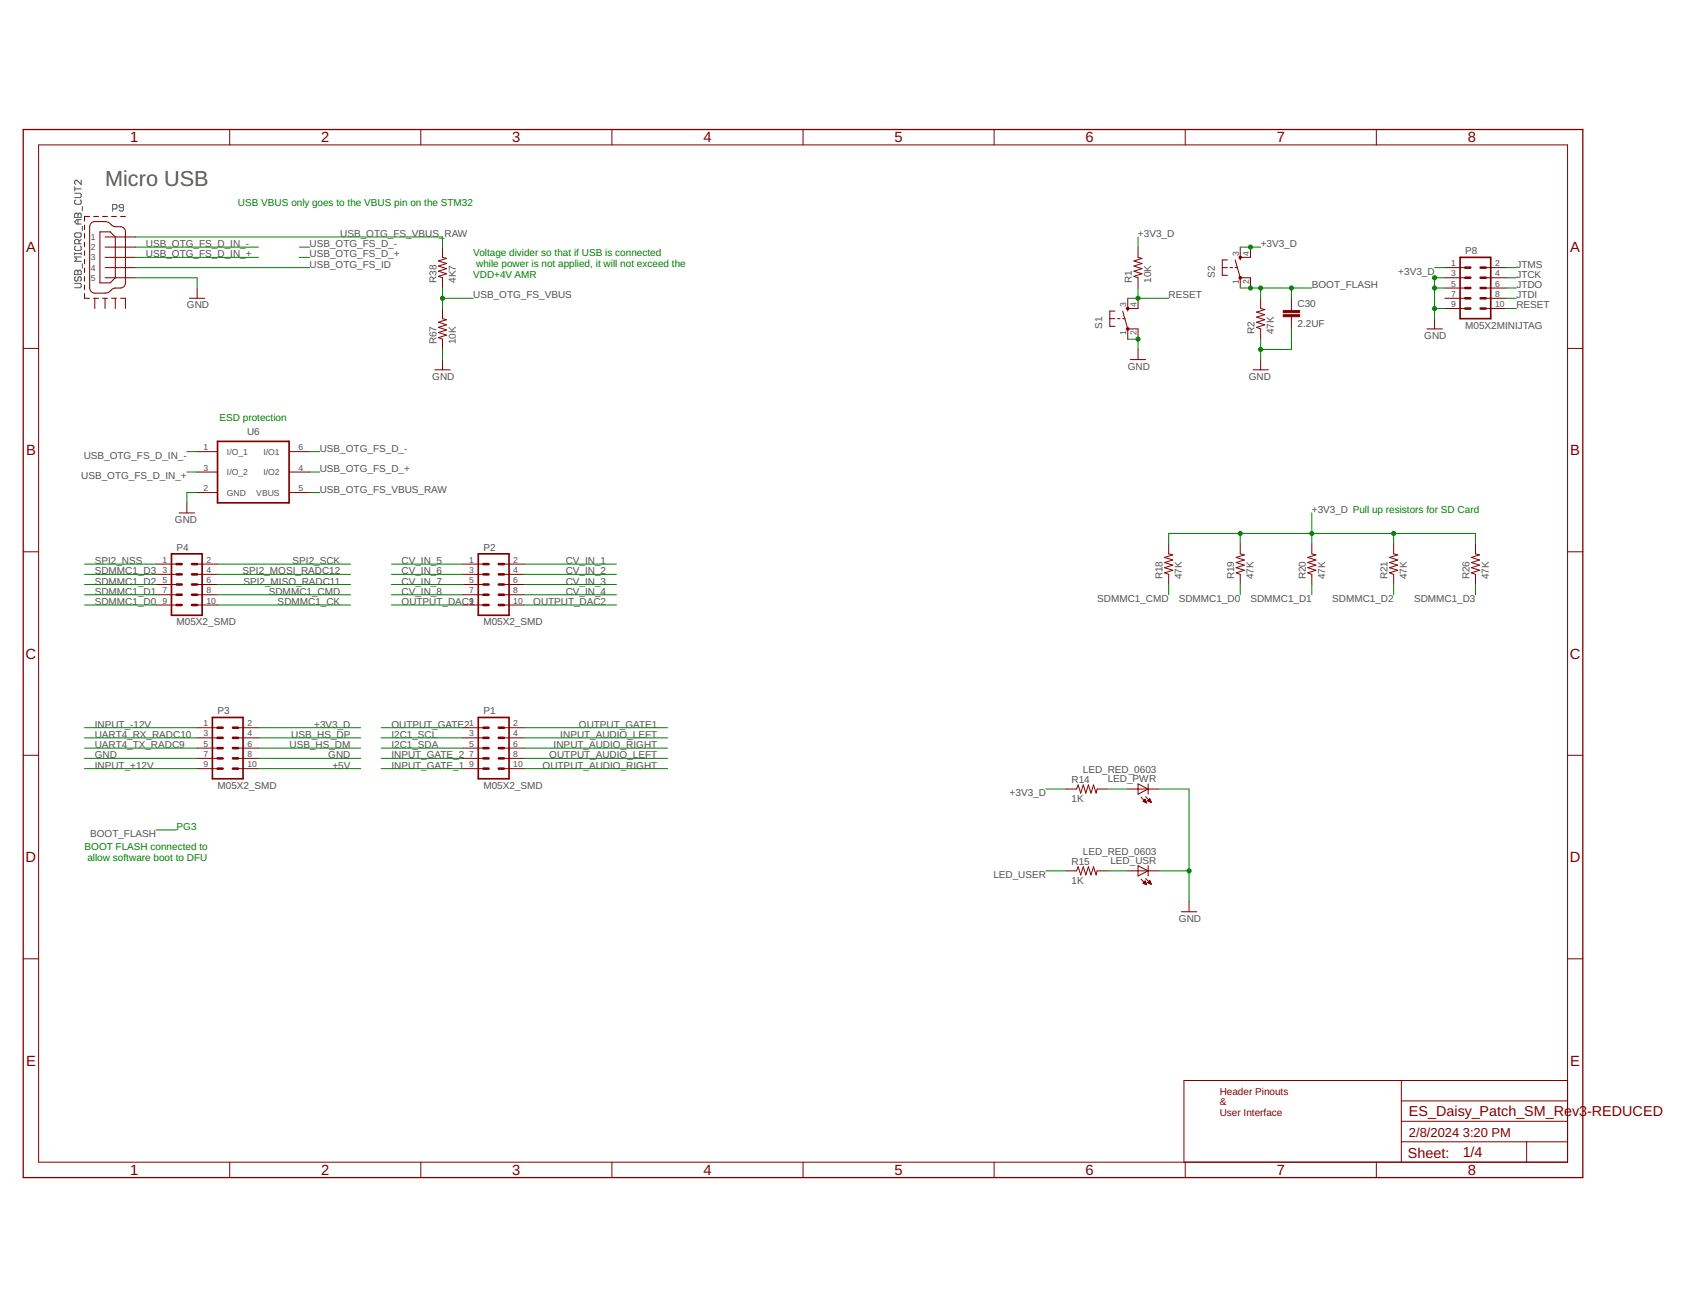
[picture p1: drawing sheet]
<svg xmlns="http://www.w3.org/2000/svg" width="279mm" height="216mm" viewBox="0 0 279 216" stroke-linecap="round" stroke-linejoin="round" font-family="sans-serif">
<g fill="none" stroke="#505050" stroke-width=".17">
<path d="M12.3 31.9h.9l.2 .2v.3l-.2 .2h-.9M12.3 35.3l.2-.1 .4 .1 .3-.1 .2 .1v.6h-1.1zM12.3 38.6l.2-.2h.7l.2 .2v.4l-.2 .2h-.7l-.2-.2zM12.3 30.8v.7M12.3 31.2h1.1M12.5 33l-.2 .2v.3l.2 .2h.7l.2-.2v-.3l-.2-.2M12.9 35.3v.6M12.9 36.3v.7M13.4 29.7v.8l-.7-.8-.4 .2v.4l.2 .2M13.4 39.5l-.4 .4M13.4 36.3h-.7l-.4 .3 .4 .4h.7M13.6 34.1v.7"/>
<path d="M13.6 37.3v.8M18.6 34.5h.5l.2-.2v-.4l-.2-.1h-.5v1M20.4 34.3h-.5l-.2-.2v-.2l.2-.1h.3l.2 .1v.7l-.2 .2h-.3l-.2-.2M12.3 46.8h.9l.2 .1v.4l-.2 .2h-.9M12.3 44.8l.2-.2 .4 .2 .1-.2h.2l.2 .2v.5h-1.1zM12.3 41.7v.4M12.3 41.9h1.1M12.5 40.6l-.2 .2v.3l.2 .2h.7l.2-.2v-.3l-.2-.2M12.5 45.7l-.2 .2v.3l.4 .2 .2-.2v-.3l.1-.2h.2l.2 .2v.3l-.2 .2M12.9 44.8v.5M13 40.2v-.5l-.1-.2h-.4l-.2 .2v.5h1.1M13.4 41.7v.4"/>
<path d="M13.4 42.4h-1.1l.4 .4-.4 .3h1.1M13.6 43.5v.7"/>
</g>
<g fill="none" stroke="#800000" stroke-width=".17">
<path d="M6.4 23.9h252.3v167.9h-252.3zM13.9 37.1v.8M13.9 38.6v.7M13.9 40v.7M14.8 35.7h-.9v.8M15 36.8l.4-.2h1.9a2.61 2.61 0 0 1 1.5 .8h1.3l.4 .3 .2 .3v8.7l-.2 .6a1.56 1.56 0 0 1-1.5 .2l-.6 .4a1.21 1.21 0 0 1-1.1 .5h-1.9l-.4-.3-.2-.3v-10.4zM15.5 35.7h.8M16.5 38.3h1.7l.8 .8v6.7l-.8 .9h-1.7zM16.9 35.7h.8M17.3 39.1h5.1M18.4 35.7h.8M19.9 35.7h.8"/>
<path d="M37.9 21.4v2.5M69.4 21.4v2.5M101 21.4v2.5M132.5 21.4v2.5M164.1 21.4v2.5M195.6 21.4v2.5M227.1 21.4v2.5M3.8 57.5h2.6M13.9 48.5v.7h.9M13.9 41.4v.7M13.9 42.8v.8M13.9 44.2v.8"/>
<path d="M13.9 45.7v.7M13.9 47.1v.7M15.5 49.2h.8M15.6 49.2v1.7M16.9 49.2h.8M17.3 44.2h5.1M17.3 45.8h5.1M17.3 42.5h5.1M17.3 40.8h5.1M17.3 49.2v1.7M18.4 49.2h.8M19 49.2v1.7"/>
<path d="M19.9 49.2h.8v1.7M31.3 49.2h2.5M32.5 47.5v1.7M73 40.8v1.7l.7 .2-1.4 .4 1.4 .4-1.4 .4 1.4 .4-1.4 .5 1.4 .4-1.4 .4 .7 .2v1.7M73 50.9v1.7l.7 .2-1.4 .4 1.4 .4-1.4 .4 1.4 .5-1.4 .4 1.4 .4-1.4 .4 .7 .3v1.7M73 59.4v1.6M183.2 52.6h.8M184 51.4h-.8v2.5h.8M184.4 52.6h.4M185.3 52.6h.4M185.3 51.4l.8 2.9M186.1 54.3h1.7v1.7"/>
<path d="M186.1 49.2v2.2M186.1 54.3v1.7M186.5 59.4h2.6M187.8 49.2v1.7h-1.7M187.8 40.8v1.7l.7 .2-1.4 .4 1.4 .4-1.4 .4 1.4 .4-1.4 .5 1.4 .4-1.4 .4 .7 .2v1.7M187.8 57.7v1.7M201.7 44.2h.9M202.6 42.9h-.9v2.5h.9M203 44.2h.4M203.8 44.2h.5M203.8 42.9l.9 2.9M204.7 45.8h1.7v1.7"/>
<path d="M204.7 40.8v2.1M204.7 45.8v1.7M206.4 40.8v1.7h-1.7M208 49.2v1.7l.7 .2-1.3 .4 1.3 .4-1.3 .4 1.3 .5-1.3 .4 1.3 .4-1.3 .4 .6 .3v1.7M208 59.4v1.6M213.1 49.2v2.1M213.1 52.3v2M235.5 54.3h2.5M236.7 52.6v1.7M238.4 44.2h3.4M238.4 45.8h3.4M238.4 47.5h3.4"/>
<path d="M238.4 49.2h3.4M238.4 50.9h3.4M245.2 44.2h3.4M245.2 45.8h3.4M245.2 47.5h3.4M245.2 49.2h3.4M245.2 50.9h3.4M258.7 57.5h2.5M32.5 74.5h3.4M32.5 77.9h3.4M47.7 74.5h3.4M47.7 77.9h3.4"/>
<path d="M71.8 61h2.5M206.8 61h2.5M3.8 91.1h2.6M25.8 93.1h3.3M25.8 94.8h3.3M25.8 96.5h3.3M25.8 98.2h3.3M25.8 99.9h3.3M29.6 84.7h2.5M30.8 83v1.7M32.5 93.1h3.4M32.5 94.8h3.4"/>
<path d="M32.5 96.5h3.4M32.5 98.2h3.4M32.5 99.9h3.4M32.5 81.3h3.4M47.7 81.3h3.4M76.4 93.1h3.4M76.4 94.8h3.4M76.4 96.5h3.4M76.4 98.2h3.4M76.4 99.9h3.4M83.2 93.1h3.3M83.2 94.8h3.3"/>
<path d="M83.2 96.5h3.3M83.2 98.2h3.3M83.2 99.9h3.3M192.9 89.7v1.7l.6 .2-1.3 .4 1.3 .4-1.3 .5 1.3 .4-1.3 .4 1.3 .4-1.3 .5 .7 .2v1.7M204.7 89.7v1.7l.7 .2-1.4 .4 1.4 .4-1.4 .5 1.4 .4-1.4 .4 1.4 .4-1.4 .5 .7 .2v1.7M216.5 89.7v1.7l.7 .2-1.4 .4 1.4 .4-1.4 .5 1.4 .4-1.4 .4 1.4 .4-1.4 .5 .7 .2v1.7M230 89.7v1.7l.7 .2-1.4 .4 1.4 .4-1.4 .5 1.4 .4-1.4 .4 1.4 .4-1.4 .5 .7 .2v1.7M243.5 89.7v1.7l.7 .2-1.4 .4 1.4 .4-1.4 .5 1.4 .4-1.4 .4 1.4 .4-1.4 .5 .7 .2v1.7M258.7 91.1h2.5M3.8 124.7h2.6M32.5 120.1h3.4M32.5 121.8h3.4"/>
<path d="M32.5 123.5h3.4M32.5 125.2h3.4M32.5 126.9h3.4M39.3 120.1h3.4M39.3 121.8h3.4M39.3 123.5h3.4M39.3 125.2h3.4M39.3 126.9h3.4M76.4 120.1h3.4M76.4 121.8h3.4M76.4 123.5h3.4M76.4 125.2h3.4"/>
<path d="M76.4 126.9h3.4M83.2 120.1h3.3M83.2 121.8h3.3M83.2 123.5h3.3M83.2 125.2h3.3M83.2 126.9h3.3M176 130.2h1.7l.2-.6 .5 1.3 .4-1.3 .4 1.3 .4-1.3 .4 1.3 .5-1.3 .4 1.3 .2-.7h1.6M186.1 130.2h5.1M187.8 129.4l1.7 .8-1.7 .9zM188.3 131.6l.9 .9M188.7 132.2h.4M188.7 132.3h.4"/>
<path d="M188.8 132.2h.3M188.8 132.1h.3M188.9 132.4h.3M188.9 132h.1M189 132h.1M189 131.9l-.4 .4 .6 .2M189 131.9l.2 .6M189 132.4h.2M189.1 131.5l.9 1M189.2 132.5h.1M189.4 132.2h.5M189.5 129.4v1.7"/>
<path d="M189.5 132.2h.4M189.5 132.1h.3M189.6 132h.2M189.7 132.3h.2M189.7 131.9h.1M189.7 131.8l.3 .6-.6-.2zM189.8 132.4h.2M258.7 124.7h2.5M3.8 158.3h2.6M176 143.7h1.7l.2-.6 .5 1.3 .4-1.3 .4 1.3 .4-1.3 .4 1.3 .5-1.3 .4 1.3 .2-.7h1.6M186.1 143.7h5.1M187.8 142.9l1.7 .8-1.7 .9z"/>
<path d="M188.3 145.1l.9 .9M188.7 145.8h.4M188.7 145.7h.4M188.8 145.6h.3M188.8 145.9h.4M188.8 145.6h.2M188.9 145.5h.1M189 145.4l-.4 .4 .6 .2M189 145.4l.2 .6M189 145.4v.1M189 145.9h.2M189.1 145l.9 .9"/>
<path d="M189.2 146h.1M189.4 145.6h.5M189.5 145.7h.4M189.5 142.9v1.7M189.5 145.6h.3M189.6 145.5h.2M189.6 145.8h.3M189.7 145.4h.1M189.7 145.4l-.3 .3 .6 .2M189.7 145.4l.3 .5M189.8 145.9h.1M189.9 145.9h.1"/>
<path d="M195 150.5h2.5M196.2 148.8v1.7M258.7 158.3h2.5M231.3 178.4v13.4M258.7 178.4h-63.3v13.4M37.9 191.8v2.6M69.4 191.8v2.6M101 191.8v2.6M132.5 191.8v2.6M164.1 191.8v2.6M195.6 191.8v2.6M227.1 191.8v2.6"/>
<path d="M231.3 188.5h27.4M231.3 185.1h27.4M231.3 181.7h27.4M251.9 188.5v3.3"/>
</g>
<path d="M3.8 21.4h257.4v173h-257.4z" fill="none" stroke="#800000" stroke-width=".21"/>
<path d="M241 42.5h5v10.1h-5zM35.9 72.9h11.8v10.1h-11.8zM28.3 91.4h5.1v10.2h-5.1zM78.9 91.4h5.1v10.2h-5.1zM35.1 118.4h5v10.1h-5zM78.9 118.4h5.1v10.1h-5.1z" fill="none" stroke="#800000" stroke-width=".28"/>
<g fill="none" stroke="#800000" stroke-width=".42">
<path d="M241.8 47.5h.9M241.8 49.2h.9M241.8 50.9h.9M241.8 44.2h.9M241.8 45.8h.9M244.3 47.5h.9M244.3 49.2h.9M244.3 50.9h.9M244.3 44.2h.9M244.3 45.8h.9M29.1 96.5h.9M29.1 98.2h.9"/>
<path d="M29.1 99.9h.9M29.1 93.1h.9M29.1 94.8h.9M31.7 96.5h.8M31.7 98.2h.8M31.7 99.9h.8M31.7 93.1h.8M31.7 94.8h.8M79.8 96.5h.8M79.8 98.2h.8M79.8 99.9h.8M79.8 93.1h.8"/>
<path d="M79.8 94.8h.8M82.3 96.5h.9M82.3 98.2h.9M82.3 99.9h.9M82.3 93.1h.9M82.3 94.8h.9M35.9 123.5h.8M35.9 125.2h.8M35.9 126.9h.8M35.9 120.1h.8M35.9 121.8h.8M38.4 123.5h.9"/>
<path d="M38.4 125.2h.9M38.4 126.9h.9M38.4 120.1h.9M38.4 121.8h.9M79.8 123.5h.8M79.8 125.2h.8M79.8 126.9h.8M79.8 120.1h.8M79.8 121.8h.8M82.3 123.5h.9M82.3 125.2h.9M82.3 126.9h.9"/>
<path d="M82.3 120.1h.9M82.3 121.8h.9"/>
</g>
<g fill="#800000" stroke="#800000" stroke-width=".17">
<path d="M185.9 54.1h.4v.3l-.2 .1-.2-.1z" fill-rule="evenodd"/>
<path d="M185.9 50.8h.4v.3h-.4z" fill-rule="evenodd"/>
<path d="M204.5 45.7h.3v.3h-.3z" fill-rule="evenodd"/>
<circle cx="204.7" cy="42.5" r=".21"/>
</g>
<g fill="#800000" stroke="#800000" stroke-width=".17">
<path d="M211.8 51.9h2.7v.4h-2.7z"/>
<path d="M211.8 51.3h2.7v.3h-2.7z"/>
</g>
<g fill="none" stroke="#008000" stroke-width=".17">
<path d="M22.4 39.1h50.6v1.7M187.8 39.1v1.7M22.4 45.8h10.1v1.7M22.4 44.2h28.7M22.4 40.8h20.3M22.4 42.5h20.3M49.4 40.8h1.7M49.4 42.5h1.7M73 47.5v3.4M73 57.7v1.7M73 49.2h5.1M186.1 56h1.7v1.7"/>
<path d="M186.1 49.2h6.8M187.8 47.5v1.7M204.7 47.5h11.8M204.7 40.8h3.3M208 47.5v1.7M208 56v3.4M213.1 54.3v3.4h-5.1M213.1 47.5v1.7M236.7 47.5h1.7M236.7 50.9h1.7M236.7 44.2h1.7M238.4 45.8h-1.7v6.8"/>
<path d="M248.6 45.8h1.7M248.6 47.5h1.7M248.6 50.9h1.7M248.6 49.2h1.7M248.6 44.2h1.7M30.8 74.5h1.7M30.8 77.9h1.7M51.1 74.5h1.7M51.1 77.9h1.7M13.9 94.8h11.9M13.9 98.2h11.9M13.9 99.9h11.9"/>
<path d="M13.9 96.5h11.9M13.9 93.1h11.9M32.5 81.3h-1.7v1.7M35.9 94.8h21.9M35.9 98.2h21.9M35.9 99.9h21.9M35.9 96.5h21.9M35.9 93.1h21.9M51.1 81.3h1.7M64.6 94.8h11.8M64.6 98.2h11.8M64.6 99.9h11.8"/>
<path d="M64.6 96.5h11.8M64.6 93.1h11.8M86.5 94.8h15.2M86.5 98.2h15.2M86.5 99.9h15.2M86.5 96.5h15.2M86.5 93.1h15.2M192.9 89.7v-1.6h50.6v1.6M192.9 96.5v1.7M204.7 88.1v1.6M204.7 96.5v1.7M216.5 84.7v5"/>
<path d="M216.5 96.5v1.7M230 88.1v1.6M230 96.5v1.7M243.5 96.5v1.7M13.9 125.2h18.6M13.9 120.1h18.6M13.9 126.9h18.6M13.9 121.8h18.6M13.9 123.5h18.6M25.8 137h3.3M42.7 125.2h16.8M42.7 120.1h16.8"/>
<path d="M42.7 126.9h16.8M42.7 121.8h16.8M42.7 123.5h16.8M62.9 125.2h13.5M62.9 120.1h13.5M62.9 126.9h13.5M62.9 121.8h13.5M62.9 123.5h13.5M86.5 125.2h23.7M86.5 120.1h23.7M86.5 126.9h23.7M86.5 121.8h23.7"/>
<path d="M86.5 123.5h23.7M172.6 130.2h3.4M182.7 130.2h3.4M191.2 130.2h5v18.6M172.6 143.7h3.4M182.7 143.7h3.4M191.2 143.7h5"/>
</g>
<g fill="#008000" stroke="#008000" stroke-width=".17">
<circle cx="236.7" cy="45.8" r=".34"/>
<circle cx="236.7" cy="47.5" r=".34"/>
<circle cx="236.7" cy="50.9" r=".34"/>
<circle cx="208" cy="57.7" r=".34"/>
<circle cx="187.8" cy="56" r=".34"/>
<circle cx="196.2" cy="143.7" r=".34"/>
<circle cx="208" cy="47.5" r=".34"/>
<circle cx="206.4" cy="47.5" r=".34"/>
<circle cx="213.1" cy="47.5" r=".34"/>
<circle cx="187.8" cy="49.2" r=".34"/>
<circle cx="206.4" cy="40.8" r=".34"/>
<circle cx="216.5" cy="88.1" r=".34"/>
<circle cx="230" cy="88.1" r=".34"/>
<circle cx="204.7" cy="88.1" r=".34"/>
<circle cx="73" cy="49.2" r=".34"/>
</g>
<text font-size="3.6" fill="#505050" x="17.3" y="30.7">Micro USB</text>
<g font-size="2.4" fill="#800000">
<text x="21.5" y="23.5">1</text>
<text x="53" y="23.5">2</text>
<text x="84.5" y="23.5">3</text>
<text x="116.1" y="23.5">4</text>
<text x="147.6" y="23.5">5</text>
<text x="179.2" y="23.5">6</text>
<text x="210.7" y="23.5">7</text>
<text x="242.2" y="23.5">8</text>
<text x="4.3" y="41.6">A</text>
<text x="259.2" y="41.6">A</text>
<text x="4.3" y="75.2">B</text>
<text x="259.2" y="75.2">B</text>
<text x="4.2" y="108.7">C</text>
<text x="259.1" y="108.7">C</text>
<text x="4.2" y="142.3">D</text>
<text x="259.1" y="142.3">D</text>
<text x="4.3" y="175.9">E</text>
<text x="259.2" y="175.9">E</text>
<text x="232.5" y="184.2">ES_Daisy_Patch_SM_Rev3</text>
<text x="261.9" y="184.2">-REDUCED</text>
<text x="232.4" y="191.1">Sheet:</text>
<text x="241.4" y="191">1/4</text>
<text x="21.5" y="194">1</text>
<text x="53" y="194">2</text>
<text x="84.5" y="194">3</text>
<text x="116.1" y="194">4</text>
<text x="147.6" y="194">5</text>
<text x="179.2" y="194">6</text>
<text x="210.7" y="194">7</text>
<text x="242.2" y="194">8</text>
</g>
<g font-size="2.1" fill="#800000">
<text x="232.5" y="187.6">2/8/2024</text>
<text x="241.4" y="187.6">3:20 PM</text>
</g>
<g font-size="1.7" fill="#008000">
<text x="39.3" y="34">USB VBUS only goes to the VBUS pin on the STM32</text>
<text x="78.1" y="42.3">Voltage divider so that if USB is connected</text>
<text x="78.1" y="45.9">VDD+4V AMR</text>
<text x="78.6" y="44.1">while power is not applied, it will not exceed the</text>
<text x="36.2" y="69.5">ESD protection</text>
<text x="29.1" y="137">PG3</text>
<text x="14" y="140.3">BOOT FLASH connected to</text>
<text x="14.4" y="142.1">allow software boot to DFU</text>
</g>
<g font-size="1.7" fill="#505050">
<text x="24.1" y="40.8">USB_OTG_FS_D_IN_-</text>
<text x="51.1" y="40.8">USB_OTG_FS_D_-</text>
<text x="56.2" y="39.1">USB_OTG_FS_VBUS_RAW</text>
<text x="187.8" y="39.1">+3V3_D</text>
<text x="208.1" y="40.8">+3V3_D</text>
<text x="241.8" y="42">P8</text>
<text x="24.1" y="42.5">USB_OTG_FS_D_IN_+</text>
<text x="51.1" y="42.5">USB_OTG_FS_D_+</text>
<text x="51.1" y="44.2">USB_OTG_FS_ID</text>
<text x="72" y="46.7" transform="rotate(-90 72 46.7)">R38</text>
<text x="75.2" y="46.7" transform="rotate(-90 75.2 46.7)">4K7</text>
<text x="186.8" y="46.7" transform="rotate(-90 186.8 46.7)">R1</text>
<text x="190" y="46.7" transform="rotate(-90 190 46.7)">10K</text>
<text x="200.5" y="45.9" transform="rotate(-90 200.5 45.9)">S2</text>
<text x="216.5" y="47.5">BOOT_FLASH</text>
<text x="230.8" y="45.4">+3V3_D</text>
<text x="250.3" y="45.9">JTCK</text>
<text x="250.3" y="44.2">JTMS</text>
<text x="250.3" y="47.5">JTDO</text>
<text x="30.8" y="50.9">GND</text>
<text x="78.1" y="49.2">USB_OTG_FS_VBUS</text>
<text x="192.9" y="49.2">RESET</text>
<text x="214.1" y="50.7">C30</text>
<text x="250.3" y="50.9">RESET</text>
<text x="250.3" y="49.2">JTDI</text>
<text x="72" y="56.8" transform="rotate(-90 72 56.8)">R67</text>
<text x="75.2" y="56.8" transform="rotate(-90 75.2 56.8)">10K</text>
<text x="181.9" y="54.3" transform="rotate(-90 181.9 54.3)">S1</text>
<text x="207.1" y="55.1" transform="rotate(-90 207.1 55.1)">R2</text>
<text x="210.2" y="55.1" transform="rotate(-90 210.2 55.1)">47K</text>
<text x="214.1" y="54">2.2UF</text>
<text x="235.1" y="56">GND</text>
<text x="241.8" y="54.3">M05X2MINIJTAG</text>
<text x="71.3" y="62.7">GND</text>
<text x="186.1" y="61">GND</text>
<text x="206.1" y="62.7">GND</text>
<text x="40.8" y="71.8">U6</text>
<text x="13.8" y="75.7">USB_OTG_FS_D_IN_-</text>
<text x="52.8" y="74.5">USB_OTG_FS_D_-</text>
<text x="52.8" y="77.9">USB_OTG_FS_D_+</text>
<text x="13.4" y="79.1">USB_OTG_FS_D_IN_+</text>
<text x="52.8" y="81.3">USB_OTG_FS_VBUS_RAW</text>
<text x="28.9" y="86.4">GND</text>
<text x="216.5" y="84.7">+3V3_D Pull up resistors for SD Card</text>
<text x="15.6" y="94.8">SDMMC1_D3</text>
<text x="15.6" y="93.1">SPI2_NSS</text>
<text x="29.1" y="90.9">P4</text>
<text x="40" y="94.8">SPI2_MOSI_RADC12</text>
<text x="48.3" y="93.1">SPI2_SCK</text>
<text x="66.3" y="93.1">CV_IN_5</text>
<text x="66.3" y="94.8">CV_IN_6</text>
<text x="79.8" y="90.9">P2</text>
<text x="93.4" y="93.1">CV_IN_1</text>
<text x="93.4" y="94.8">CV_IN_2</text>
<text x="191.9" y="95.6" transform="rotate(-90 191.9 95.6)">R18</text>
<text x="195.1" y="95.6" transform="rotate(-90 195.1 95.6)">47K</text>
<text x="203.7" y="95.6" transform="rotate(-90 203.7 95.6)">R19</text>
<text x="206.9" y="95.6" transform="rotate(-90 206.9 95.6)">47K</text>
<text x="215.5" y="95.6" transform="rotate(-90 215.5 95.6)">R20</text>
<text x="218.7" y="95.6" transform="rotate(-90 218.7 95.6)">47K</text>
<text x="229" y="95.6" transform="rotate(-90 229 95.6)">R21</text>
<text x="232.2" y="95.6" transform="rotate(-90 232.2 95.6)">47K</text>
<text x="242.5" y="95.6" transform="rotate(-90 242.5 95.6)">R26</text>
<text x="245.7" y="95.6" transform="rotate(-90 245.7 95.6)">47K</text>
<text x="15.6" y="99.9">SDMMC1_D0</text>
<text x="15.6" y="98.2">SDMMC1_D1</text>
<text x="15.6" y="96.5">SDMMC1_D2</text>
<text x="40.2" y="96.5">SPI2_MISO_RADC11</text>
<text x="44.4" y="98.2">SDMMC1_CMD</text>
<text x="45.8" y="99.9">SDMMC1_CK</text>
<text x="66.3" y="96.5">CV_IN_7</text>
<text x="66.3" y="98.2">CV_IN_8</text>
<text x="66.3" y="99.9">OUTPUT_DAC1</text>
<text x="88" y="99.9">OUTPUT_DAC2</text>
<text x="93.4" y="96.5">CV_IN_3</text>
<text x="93.4" y="98.2">CV_IN_4</text>
<text x="181.1" y="99.4">SDMMC1_CMD</text>
<text x="194.5" y="99.4">SDMMC1_D0</text>
<text x="206.4" y="99.4">SDMMC1_D1</text>
<text x="219.9" y="99.4">SDMMC1_D2</text>
<text x="233.4" y="99.4">SDMMC1_D3</text>
<text x="29.1" y="103.2">M05X2_SMD</text>
<text x="79.8" y="103.2">M05X2_SMD</text>
<text x="35.9" y="117.9">P3</text>
<text x="79.8" y="117.9">P1</text>
<text x="15.6" y="125.2">GND</text>
<text x="15.6" y="120.1">INPUT_-12V</text>
<text x="15.6" y="121.8">UART4_RX_RADC10</text>
<text x="15.6" y="123.5">UART4_TX_RADC9</text>
<text x="47.8" y="123.5">USB_HS_DM</text>
<text x="48.1" y="121.8">USB_HS_DP</text>
<text x="51.9" y="120.1">+3V3_D</text>
<text x="54.2" y="125.2">GND</text>
<text x="64.6" y="121.8">I2C1_SCL</text>
<text x="64.6" y="123.5">I2C1_SDA</text>
<text x="64.6" y="125.2">INPUT_GATE_2</text>
<text x="64.6" y="120.1">OUTPUT_GATE2</text>
<text x="90.7" y="125.2">OUTPUT_AUDIO_LEFT</text>
<text x="91.4" y="123.5">INPUT_AUDIO_RIGHT</text>
<text x="92.5" y="121.8">INPUT_AUDIO_LEFT</text>
<text x="95.5" y="120.1">OUTPUT_GATE1</text>
<text x="15.6" y="126.9">INPUT_+12V</text>
<text x="35.9" y="130.2">M05X2_SMD</text>
<text x="54.9" y="126.9">+5V</text>
<text x="64.6" y="126.9">INPUT_GATE_1</text>
<text x="79.8" y="130.2">M05X2_SMD</text>
<text x="89.6" y="126.9">OUTPUT_AUDIO_RIGHT</text>
<text x="166.6" y="131.4">+3V3_D</text>
<text x="176.8" y="129.2">R14</text>
<text x="178.7" y="127.6">LED_RED_0603</text>
<text x="182.8" y="129.1">LED_PWR</text>
<text x="176.8" y="132.4">1K</text>
<text x="14.9" y="138.2">BOOT_FLASH</text>
<text x="176.8" y="142.7">R15</text>
<text x="178.7" y="141.1">LED_RED_0603</text>
<text x="183.3" y="142.6">LED_USR</text>
<text x="163.9" y="144.9">LED_USER</text>
<text x="176.8" y="145.9">1K</text>
<text x="194.6" y="152.2">GND</text>
</g>
<g font-size="1.7" fill="#800000">
<text x="201.3" y="180.7">Header Pinouts</text>
<text x="201.3" y="182.5">&amp;</text>
<text x="201.3" y="184.2">User Interface</text>
</g>
<g font-size="1.4" fill="#505050">
<text x="15" y="39.6">1</text>
<text x="15" y="41.3">2</text>
<text x="15" y="43">3</text>
<text x="15" y="44.7">4</text>
<text x="15" y="46.4">5</text>
<text x="204.4" y="46.9" transform="rotate(-90 204.4 46.9)">1</text>
<text x="204.4" y="42.2" transform="rotate(-90 204.4 42.2)">3</text>
<text x="206.1" y="46.9" transform="rotate(-90 206.1 46.9)">2</text>
<text x="206.1" y="42.2" transform="rotate(-90 206.1 42.2)">4</text>
<text x="239.5" y="43.9">1</text>
<text x="239.5" y="45.6">3</text>
<text x="239.5" y="47.3">5</text>
<text x="246.7" y="43.9">2</text>
<text x="246.7" y="45.6">4</text>
<text x="246.7" y="47.3">6</text>
<text x="185.9" y="50.7" transform="rotate(-90 185.9 50.7)">3</text>
<text x="187.6" y="50.7" transform="rotate(-90 187.6 50.7)">4</text>
<text x="239.5" y="49">7</text>
<text x="239.5" y="50.7">9</text>
<text x="246.7" y="49">8</text>
<text x="246.7" y="50.7">10</text>
<text x="185.9" y="55.3" transform="rotate(-90 185.9 55.3)">1</text>
<text x="187.6" y="55.3" transform="rotate(-90 187.6 55.3)">2</text>
<text x="33.6" y="74.3">1</text>
<text x="33.6" y="77.7">3</text>
<text x="37.5" y="75.1">I/O_1</text>
<text x="43.5" y="75.1">I/O1</text>
<text x="49.3" y="77.7">4</text>
<text x="49.3" y="74.3">6</text>
<text x="33.6" y="81.1">2</text>
<text x="37.5" y="81.8">GND</text>
<text x="37.5" y="78.4">I/O_2</text>
<text x="42.3" y="81.8">VBUS</text>
<text x="43.5" y="78.4">I/O2</text>
<text x="49.3" y="81.1">5</text>
<text x="26.8" y="92.9">1</text>
<text x="26.8" y="94.6">3</text>
<text x="34.1" y="92.9">2</text>
<text x="34.1" y="94.6">4</text>
<text x="77.4" y="92.9">1</text>
<text x="77.4" y="94.6">3</text>
<text x="84.7" y="92.9">2</text>
<text x="84.7" y="94.6">4</text>
<text x="26.8" y="96.3">5</text>
<text x="26.8" y="97.9">7</text>
<text x="26.8" y="99.6">9</text>
<text x="34.1" y="96.3">6</text>
<text x="34.1" y="97.9">8</text>
<text x="34.1" y="99.6">10</text>
<text x="77.4" y="96.3">5</text>
<text x="77.4" y="97.9">7</text>
<text x="77.4" y="99.6">9</text>
<text x="84.7" y="96.3">6</text>
<text x="84.7" y="97.9">8</text>
<text x="84.7" y="99.6">10</text>
<text x="33.6" y="119.9">1</text>
<text x="40.8" y="119.9">2</text>
<text x="77.4" y="119.9">1</text>
<text x="84.7" y="119.9">2</text>
<text x="33.6" y="121.6">3</text>
<text x="33.6" y="123.3">5</text>
<text x="33.6" y="124.9">7</text>
<text x="40.8" y="121.6">4</text>
<text x="40.8" y="123.3">6</text>
<text x="40.8" y="124.9">8</text>
<text x="77.4" y="121.6">3</text>
<text x="77.4" y="123.3">5</text>
<text x="77.4" y="124.9">7</text>
<text x="84.7" y="121.6">4</text>
<text x="84.7" y="123.3">6</text>
<text x="84.7" y="124.9">8</text>
<text x="33.6" y="126.6">9</text>
<text x="40.8" y="126.6">10</text>
<text x="77.4" y="126.6">9</text>
<text x="84.7" y="126.6">10</text>
</g>
</svg>
